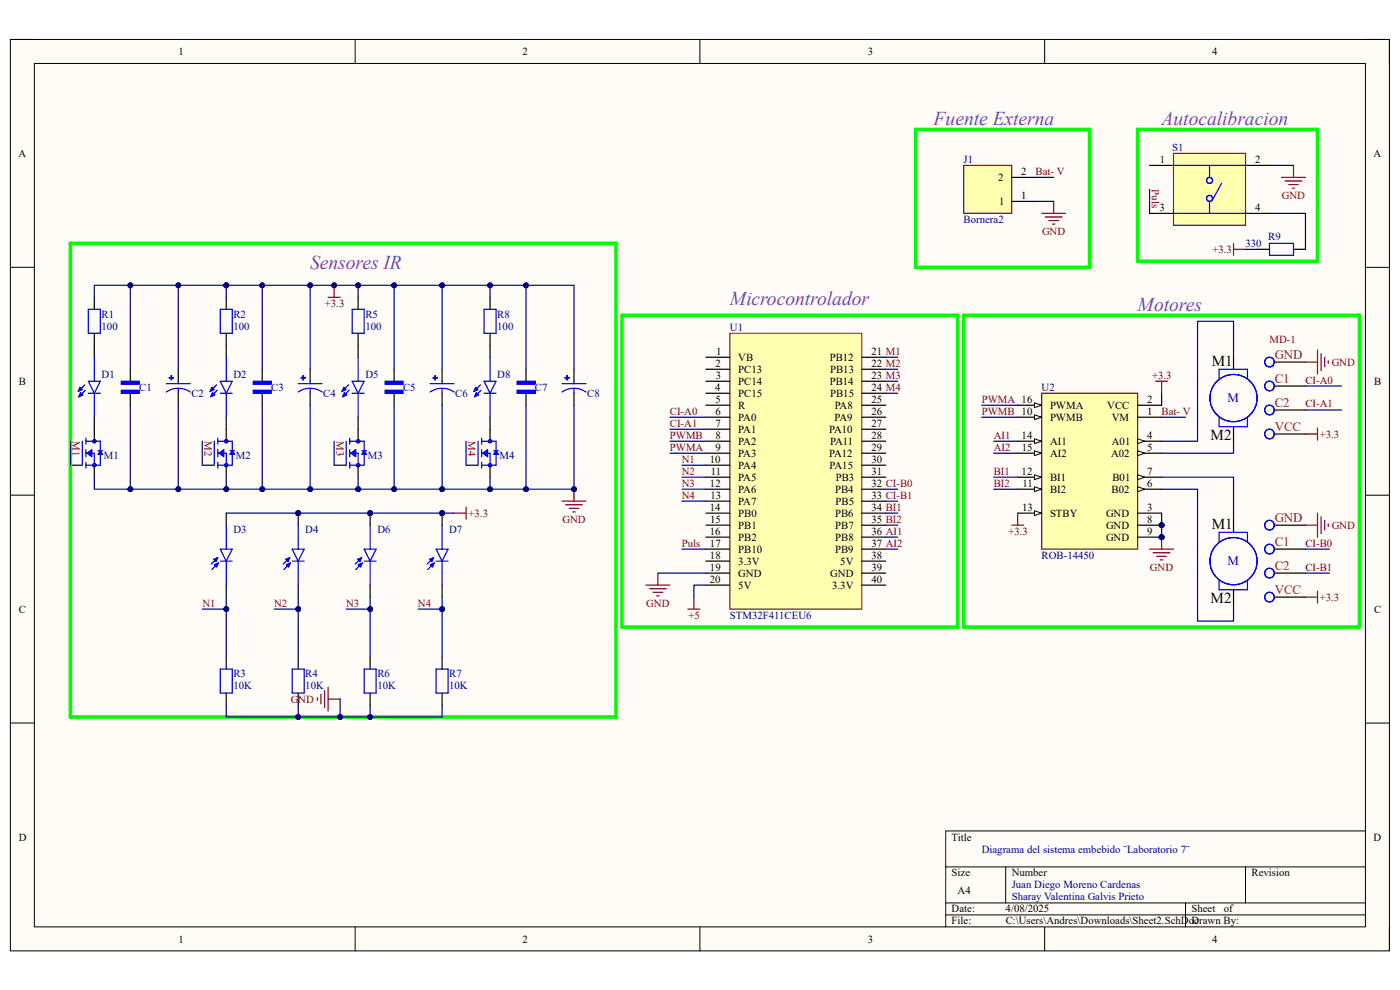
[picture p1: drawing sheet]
<svg xmlns="http://www.w3.org/2000/svg" width="297mm" height="210mm" viewBox="0 0 297 210" stroke-linecap="round" stroke-linejoin="round" font-family="sans-serif">
<path d="M2.2 8.4h292.6v193.3h-292.6z" fill-rule="evenodd" fill="#fffcf8"/>
<path d="M2.2 8.4h292.6v193.3h-292.6z" fill="none" stroke="#000" stroke-width=".21"/>
<path d="M7.3 13.5h282.4v183.1h-282.4z" fill-rule="evenodd" fill="#fffcf8"/>
<g fill="none" stroke="#000" stroke-width=".21">
<path d="M2.2 8.4h5.1M7.3 13.5h282.4v183.1h-282.4zM75.3 8.4v5.1M148.5 8.4v5.1M221.6 8.4v5.1M289.7 8.4h5.1v5.1M2.2 56.7h5.1M289.7 56.7h5.1M2.2 105h5.1M289.7 105.1h5.1M2.2 153.4h5.1M289.7 153.4h5.1"/>
<path d="M289.7 176.3h-89.1v20.3M75.3 196.6v5.1M148.5 196.6v5.1M200.6 183.9h89.1M200.6 191.5h89.1M200.6 194.1h89.1M213.4 183.9v7.6M221.6 196.6v5.1M251.5 191.5v5.1M264.2 183.9v7.6M294.8 196.6v5.1"/>
</g>
<path d="M20 75.8v5.1M18 81.6l-1.4 1.4M18.1 82.8l-1.4 1.4M18.7 80.9h2.6l-1.3 2.5zM18.7 83.4h2.6M20 83.4v5.1" fill="none" stroke="#00f" stroke-width=".25"/>
<path d="M17 82.1l.5 .6-.9 .3z" fill="#00f"/>
<path d="M17 82.1l.5 .6-.9 .3z" fill="none" stroke="#00f" stroke-width=".25"/>
<path d="M17.1 83.3l.5 .5-.9 .4z" fill="#00f"/>
<path d="M17.1 83.3l.5 .5-.9 .4zM46.2 118.3l-1.4 1.4M46.3 119.4l-1.4 1.4M46.7 116.5h2.6l-1.3 2.5zM46.7 119h2.6M48 111.4v5.1M48 119v5.1" fill="none" stroke="#00f" stroke-width=".25"/>
<path d="M20 73.2v2.6M20 88.5v2.6" fill="none" stroke="#000" stroke-width=".25"/>
<path d="M45.5 119.8l.8-.4-.3 .9z" fill="#00f"/>
<path d="M45.5 119.8l.8-.4-.3 .9z" fill="none" stroke="#00f" stroke-width=".25"/>
<path d="M45.3 118.7l.9-.4-.4 .9z" fill="#00f"/>
<path d="M45.3 118.7l.9-.4-.4 .9zM46.7 141.9h2.6v5.1h-2.6z" fill="none" stroke="#00f" stroke-width=".25"/>
<path d="M48 108.9v2.5M48 124.1v2.6M48 139.4v2.5M48 147v2.6" fill="none" stroke="#000" stroke-width=".25"/>
<circle cx="63.3" cy="108.9" r=".51" fill="#000080"/>
<circle cx="63.3" cy="108.9" r=".51" fill="none" stroke="#000080" stroke-width=".21"/>
<path d="M61.5 118.3l-1.4 1.4M61.6 119.4l-1.4 1.4M62 116.5h2.5l-1.2 2.5zM62 119h2.5M63.3 111.4v5.1M63.3 119v5.1" fill="none" stroke="#00f" stroke-width=".25"/>
<path d="M60.7 119.8l.9-.4-.4 .9z" fill="#00f"/>
<path d="M60.7 119.8l.9-.4-.4 .9z" fill="none" stroke="#00f" stroke-width=".25"/>
<path d="M60.6 118.7l.9-.4-.4 .9z" fill="#00f"/>
<path d="M60.6 118.7l.9-.4-.4 .9z" fill="none" stroke="#00f" stroke-width=".25"/>
<path d="M63.3 108.9v2.5M63.3 124.1v2.6" fill="none" stroke="#000" stroke-width=".25"/>
<circle cx="63.3" cy="108.9" r=".51" fill="#000080"/>
<circle cx="63.3" cy="108.9" r=".51" fill="none" stroke="#000080" stroke-width=".21"/>
<path d="M63.3 139.4v2.5M63.3 147v2.6" fill="none" stroke="#000" stroke-width=".25"/>
<path d="M62 141.9h2.5v5.1h-2.5z" fill="none" stroke="#00f" stroke-width=".25"/>
<circle cx="78.5" cy="108.9" r=".51" fill="#000080"/>
<circle cx="78.5" cy="108.9" r=".51" fill="none" stroke="#000080" stroke-width=".21"/>
<path d="M76.7 118.3l-1.4 1.4M76.9 119.4l-1.4 1.4M77.3 116.5h2.5l-1.3 2.5zM77.3 119h2.5M78.5 111.4v5.1M78.5 119v5.1" fill="none" stroke="#00f" stroke-width=".25"/>
<path d="M76 119.8l.9-.4-.4 .9z" fill="#00f"/>
<path d="M76 119.8l.9-.4-.4 .9z" fill="none" stroke="#00f" stroke-width=".25"/>
<path d="M75.9 118.7l.8-.4-.3 .9z" fill="#00f"/>
<path d="M75.9 118.7l.8-.4-.3 .9z" fill="none" stroke="#00f" stroke-width=".25"/>
<path d="M78.5 108.9v2.5M78.5 124.1v2.6" fill="none" stroke="#000" stroke-width=".25"/>
<circle cx="78.5" cy="108.9" r=".51" fill="#000080"/>
<circle cx="78.5" cy="108.9" r=".51" fill="none" stroke="#000080" stroke-width=".21"/>
<path d="M78.5 139.4v2.5M78.5 147v2.6" fill="none" stroke="#000" stroke-width=".25"/>
<path d="M77.3 141.9h2.5v5.1h-2.5z" fill="none" stroke="#00f" stroke-width=".25"/>
<circle cx="93.8" cy="108.9" r=".51" fill="#000080"/>
<circle cx="93.8" cy="108.9" r=".51" fill="none" stroke="#000080" stroke-width=".21"/>
<path d="M92 118.3l-1.4 1.4M92.1 119.4l-1.4 1.4M92.5 116.5h2.6l-1.3 2.5zM92.5 119h2.6M93.8 111.4v5.1M93.8 119v5.1" fill="none" stroke="#00f" stroke-width=".25"/>
<path d="M91.2 119.8l.9-.4-.3 .9z" fill="#00f"/>
<path d="M91.2 119.8l.9-.4-.3 .9z" fill="none" stroke="#00f" stroke-width=".25"/>
<path d="M91.1 118.7l.9-.4-.4 .9z" fill="#00f"/>
<path d="M91.1 118.7l.9-.4-.4 .9z" fill="none" stroke="#00f" stroke-width=".25"/>
<path d="M93.8 108.9v2.5M93.8 124.1v2.6" fill="none" stroke="#000" stroke-width=".25"/>
<circle cx="93.8" cy="108.9" r=".51" fill="#000080"/>
<circle cx="93.8" cy="108.9" r=".51" fill="none" stroke="#000080" stroke-width=".21"/>
<path d="M20 63.1v2.5M20 70.7v2.5M93.8 139.4v2.5M93.8 147v2.6" fill="none" stroke="#000" stroke-width=".25"/>
<path d="M18.7 65.6h2.6v5.1h-2.6zM92.5 141.9h2.6v5.1h-2.6z" fill="none" stroke="#00f" stroke-width=".25"/>
<path d="M96.3 108.9h2.6M98.9 107.6v2.5M67.3 148v.5M68.1 147.3v2M68.9 146.5v3.6M69.6 145.7v5.1M69.6 148.3h2.6" fill="none" stroke="#800000" stroke-width=".25"/>
<path d="M25.7 82.8h3.9v.6h-3.9z" fill-rule="evenodd" fill="#00f"/>
<path d="M25.7 82.8h3.9v.6h-3.9z" fill="none" stroke="#00f" stroke-width=".25"/>
<path d="M25.7 80.9h3.9v.6h-3.9z" fill-rule="evenodd" fill="#00f"/>
<path d="M25.7 80.9h3.9v.6h-3.9z" fill="none" stroke="#00f" stroke-width=".25"/>
<path d="M27.6 78.3v2.6M27.6 83.4v2.6" fill="none" stroke="#000" stroke-width=".25"/>
<path d="M36.3 79.7h.1v.9h-.1z" fill-rule="evenodd" fill="#00f"/>
<path d="M36.3 79.7h.1v.9h-.1z" fill="none" stroke="#00f" stroke-width=".25"/>
<path d="M35.9 80.1h.9v.1h-.9z" fill-rule="evenodd" fill="#00f"/>
<path d="M48 75.8v5.1M35.3 83.2a4.4 4.4 0 0 1 5.1 0M35.3 81.4h5.1M35.9 80.1h.9v.1h-.9zM37.8 80.9v.5M37.8 82.4v1M46 81.6l-1.4 1.4M46.1 82.8l-1.4 1.4M46.7 80.9h2.6l-1.3 2.5zM46.7 83.4h2.6M48 83.4v5.1" fill="none" stroke="#00f" stroke-width=".25"/>
<path d="M37.8 78.3v2.6M37.8 83.4v2.6" fill="none" stroke="#000" stroke-width=".25"/>
<path d="M44.9 82.1l.6 .6-.9 .3z" fill="#00f"/>
<path d="M44.9 82.1l.6 .6-.9 .3z" fill="none" stroke="#00f" stroke-width=".25"/>
<path d="M45.1 83.3l.5 .5-.9 .4z" fill="#00f"/>
<path d="M46.7 65.6h2.6v5.1h-2.6zM45.1 83.3l.5 .5-.9 .4zM45.5 93.6v5.1M46.2 93.6h3.1v5.1h-3.1M46.2 93v1.2M46.2 95.4v1.5M46.2 98v1.3M46.2 96.1h1.8v2.6M48.8 95.6h1" fill="none" stroke="#00f" stroke-width=".25"/>
<path d="M48 63.1v2.5M48 70.7v5.1M48 88.5v2.6" fill="none" stroke="#000" stroke-width=".25"/>
<path d="M49.3 95.6l.5 .8h-1z" fill="#00f"/>
<path d="M49.3 95.6l.5 .8h-1z" fill="none" stroke="#00f" stroke-width=".25"/>
<path d="M46.5 96.1l1-.7v1.5z" fill="#00f"/>
<path d="M46.5 96.1l1-.7v1.5z" fill="none" stroke="#00f" stroke-width=".25"/>
<g fill="none" stroke="#00f" stroke-width=".21">
<circle cx="48" cy="93.6" r=".36"/>
<circle cx="48" cy="98.7" r=".36"/>
</g>
<path d="M42.9 98.7h2.6M48 91.1v2.5M48 98.7v2.5" fill="none" stroke="#000" stroke-width=".25"/>
<path d="M53.7 82.8h3.8v.6h-3.8z" fill-rule="evenodd" fill="#00f"/>
<path d="M53.7 82.8h3.8v.6h-3.8z" fill="none" stroke="#00f" stroke-width=".25"/>
<path d="M53.7 80.9h3.8v.6h-3.8z" fill-rule="evenodd" fill="#00f"/>
<path d="M53.7 80.9h3.8v.6h-3.8z" fill="none" stroke="#00f" stroke-width=".25"/>
<path d="M55.6 78.3v2.6M55.6 83.4v2.6" fill="none" stroke="#000" stroke-width=".25"/>
<path d="M64.3 79.7h.1v.9h-.1z" fill-rule="evenodd" fill="#00f"/>
<path d="M64.3 79.7h.1v.9h-.1z" fill="none" stroke="#00f" stroke-width=".25"/>
<path d="M63.9 80.1h.9v.1h-.9z" fill-rule="evenodd" fill="#00f"/>
<path d="M76 75.8v5.1M63.3 83.2a4.4 4.4 0 0 1 5 0M63.3 81.4h5M63.9 80.1h.9v.1h-.9zM65.8 80.9v.5M65.8 82.4v1M73.9 81.6l-1.4 1.4M74.1 82.8l-1.4 1.4M74.7 80.9h2.6l-1.3 2.5zM74.7 83.4h2.6M76 83.4v5.1" fill="none" stroke="#00f" stroke-width=".25"/>
<path d="M65.8 78.3v2.6M65.8 83.4v2.6" fill="none" stroke="#000" stroke-width=".25"/>
<path d="M72.9 82.1l.5 .6-.9 .3z" fill="#00f"/>
<path d="M72.9 82.1l.5 .6-.9 .3z" fill="none" stroke="#00f" stroke-width=".25"/>
<path d="M73.1 83.3l.5 .5-.9 .4z" fill="#00f"/>
<path d="M74.7 65.6h2.6v5.1h-2.6zM73.1 83.3l.5 .5-.9 .4zM73.4 93.6v5.1M74.2 93.6h3.1v5.1h-3.1M74.2 93v1.2M74.2 95.4v1.5M74.2 98v1.3M74.2 96.1h1.8v2.6M76.7 95.6h1.1" fill="none" stroke="#00f" stroke-width=".25"/>
<path d="M76 63.1v2.5M76 70.7v5.1M76 88.5v2.6" fill="none" stroke="#000" stroke-width=".25"/>
<path d="M77.3 95.6l.5 .8h-1.1z" fill="#00f"/>
<path d="M77.3 95.6l.5 .8h-1.1z" fill="none" stroke="#00f" stroke-width=".25"/>
<path d="M74.5 96.1l1-.7v1.5z" fill="#00f"/>
<path d="M74.5 96.1l1-.7v1.5z" fill="none" stroke="#00f" stroke-width=".25"/>
<g fill="none" stroke="#00f" stroke-width=".21">
<circle cx="76" cy="93.6" r=".36"/>
<circle cx="76" cy="98.7" r=".36"/>
</g>
<path d="M70.9 98.7h2.5M76 91.1v2.5M76 98.7v2.5" fill="none" stroke="#000" stroke-width=".25"/>
<path d="M81.7 82.8h3.8v.6h-3.8z" fill-rule="evenodd" fill="#00f"/>
<path d="M81.7 82.8h3.8v.6h-3.8z" fill="none" stroke="#00f" stroke-width=".25"/>
<path d="M81.7 80.9h3.8v.6h-3.8z" fill-rule="evenodd" fill="#00f"/>
<path d="M81.7 80.9h3.8v.6h-3.8z" fill="none" stroke="#00f" stroke-width=".25"/>
<path d="M83.6 78.3v2.6M83.6 83.4v2.6" fill="none" stroke="#000" stroke-width=".25"/>
<path d="M92.3 79.7h.1v.9h-.1z" fill-rule="evenodd" fill="#00f"/>
<path d="M92.3 79.7h.1v.9h-.1z" fill="none" stroke="#00f" stroke-width=".25"/>
<path d="M91.9 80.1h.9v.1h-.9z" fill-rule="evenodd" fill="#00f"/>
<path d="M104 75.8v5.1M91.2 83.2a4.4 4.4 0 0 1 5.1 0M91.2 81.4h5.1M91.9 80.1h.9v.1h-.9zM93.8 80.9v.5M93.8 82.4v1M101.9 81.6l-1.4 1.4M102.1 82.8l-1.4 1.4M102.7 80.9h2.5l-1.2 2.5zM102.7 83.4h2.5M104 83.4v5.1" fill="none" stroke="#00f" stroke-width=".25"/>
<path d="M93.8 78.3v2.6M93.8 83.4v2.6" fill="none" stroke="#000" stroke-width=".25"/>
<path d="M100.9 82.1l.5 .6-.9 .3z" fill="#00f"/>
<path d="M100.9 82.1l.5 .6-.9 .3z" fill="none" stroke="#00f" stroke-width=".25"/>
<path d="M101 83.3l.5 .5-.8 .4z" fill="#00f"/>
<path d="M102.7 65.6h2.5v5.1h-2.5zM101 83.3l.5 .5-.8 .4zM101.4 93.6v5.1M102.2 93.6h3v5.1h-3M102.2 93v1.2M102.2 95.4v1.5M102.2 98v1.3M102.2 96.1h1.8v2.6M104.7 95.6h1" fill="none" stroke="#00f" stroke-width=".25"/>
<path d="M104 63.1v2.5M104 70.7v5.1M104 88.5v2.6" fill="none" stroke="#000" stroke-width=".25"/>
<path d="M105.2 95.6l.5 .8h-1z" fill="#00f"/>
<path d="M105.2 95.6l.5 .8h-1z" fill="none" stroke="#00f" stroke-width=".25"/>
<path d="M102.4 96.1l1.1-.7v1.5z" fill="#00f"/>
<path d="M102.4 96.1l1.1-.7v1.5z" fill="none" stroke="#00f" stroke-width=".25"/>
<g fill="none" stroke="#00f" stroke-width=".21">
<circle cx="104" cy="93.6" r=".36"/>
<circle cx="104" cy="98.7" r=".36"/>
</g>
<path d="M98.9 98.7h2.5M104 91.1v2.5M104 98.7v2.5" fill="none" stroke="#000" stroke-width=".25"/>
<path d="M120.2 79.7h.2v.9h-.2z" fill-rule="evenodd" fill="#00f"/>
<path d="M120.2 79.7h.2v.9h-.2z" fill="none" stroke="#00f" stroke-width=".25"/>
<path d="M119.9 80.1h.8v.1h-.8z" fill-rule="evenodd" fill="#00f"/>
<path d="M119.2 83.2a4.4 4.4 0 0 1 5.1 0M119.2 81.4h5.1M119.9 80.1h.8v.1h-.8zM121.8 80.9v.5M121.8 82.4v1" fill="none" stroke="#00f" stroke-width=".25"/>
<path d="M121.8 78.3v2.6M121.8 83.4v2.6" fill="none" stroke="#000" stroke-width=".25"/>
<path d="M109.7 82.8h3.8v.6h-3.8z" fill-rule="evenodd" fill="#00f"/>
<path d="M109.7 82.8h3.8v.6h-3.8z" fill="none" stroke="#00f" stroke-width=".25"/>
<path d="M109.7 80.9h3.8v.6h-3.8z" fill-rule="evenodd" fill="#00f"/>
<path d="M109.7 80.9h3.8v.6h-3.8z" fill="none" stroke="#00f" stroke-width=".25"/>
<path d="M111.6 78.3v2.6M111.6 83.4v2.6" fill="none" stroke="#000" stroke-width=".25"/>
<path d="M119.2 106.3h5.1M120 107.1h3.5M120.8 107.8h2M121.5 108.6h.5M121.8 103.8v2.5" fill="none" stroke="#800000" stroke-width=".25"/>
<circle cx="121.8" cy="103.8" r=".51" fill="#000080"/>
<circle cx="121.8" cy="103.8" r=".51" fill="none" stroke="#000080" stroke-width=".21"/>
<path d="M69.6 63.1h2.6M70.9 60.5v2.6" fill="none" stroke="#800000" stroke-width=".25"/>
<circle cx="70.9" cy="60.5" r=".51" fill="#000080"/>
<circle cx="70.9" cy="60.5" r=".51" fill="none" stroke="#000080" stroke-width=".21"/>
<circle cx="246.4" cy="111.4" r=".51" fill="#000080"/>
<circle cx="246.4" cy="111.4" r=".51" fill="none" stroke="#000080" stroke-width=".21"/>
<circle cx="246.4" cy="114" r=".51" fill="#000080"/>
<circle cx="246.4" cy="114" r=".51" fill="none" stroke="#000080" stroke-width=".21"/>
<path d="M221 83.4h20.3v33.1h-20.3z" fill-rule="evenodd" fill="#ffffb0"/>
<path d="M221 83.4h20.3v33.1h-20.3z" fill="none" stroke="#800000" stroke-width=".25"/>
<path d="M215.9 86h5.1" fill="none" stroke="#000" stroke-width=".25"/>
<path d="M219.5 85.5l1.5 .5-1.5 .5z" fill="#f8fcff"/>
<path d="M219.5 85.5l1.5 .5-1.5 .5z" fill="none" stroke="#000" stroke-width=".21"/>
<path d="M215.9 88.5h5.1" fill="none" stroke="#000" stroke-width=".25"/>
<path d="M219.5 88l1.5 .5-1.5 .5z" fill="#f8fcff"/>
<path d="M219.5 88l1.5 .5-1.5 .5z" fill="none" stroke="#000" stroke-width=".21"/>
<path d="M215.9 93.6h5.1" fill="none" stroke="#000" stroke-width=".25"/>
<path d="M219.5 93.1l1.5 .5-1.5 .5z" fill="#f8fcff"/>
<path d="M219.5 93.1l1.5 .5-1.5 .5z" fill="none" stroke="#000" stroke-width=".21"/>
<path d="M215.9 96.1h5.1" fill="none" stroke="#000" stroke-width=".25"/>
<path d="M219.5 95.6l1.5 .5-1.5 .5z" fill="#f8fcff"/>
<path d="M219.5 95.6l1.5 .5-1.5 .5z" fill="none" stroke="#000" stroke-width=".21"/>
<path d="M215.9 101.2h5.1" fill="none" stroke="#000" stroke-width=".25"/>
<path d="M219.5 100.7l1.5 .5-1.5 .5z" fill="#f8fcff"/>
<path d="M219.5 100.7l1.5 .5-1.5 .5z" fill="none" stroke="#000" stroke-width=".21"/>
<path d="M215.9 103.8h5.1" fill="none" stroke="#000" stroke-width=".25"/>
<path d="M219.5 103.3l1.5 .5-1.5 .5z" fill="#f8fcff"/>
<path d="M219.5 103.3l1.5 .5-1.5 .5z" fill="none" stroke="#000" stroke-width=".21"/>
<path d="M215.9 108.9h5.1" fill="none" stroke="#000" stroke-width=".25"/>
<path d="M219.5 108.4l1.5 .5-1.5 .5z" fill="#f8fcff"/>
<path d="M219.5 108.4l1.5 .5-1.5 .5z" fill="none" stroke="#000" stroke-width=".21"/>
<path d="M241.3 86h5.1M241.3 88.5h5.1M241.3 93.6h5.1" fill="none" stroke="#000" stroke-width=".25"/>
<path d="M241.3 93.1l1.6 .5-1.6 .5z" fill="#f8fcff"/>
<path d="M241.3 93.1l1.6 .5-1.6 .5z" fill="none" stroke="#000" stroke-width=".21"/>
<path d="M241.3 96.1h5.1" fill="none" stroke="#000" stroke-width=".25"/>
<path d="M241.3 95.6l1.6 .5-1.6 .5z" fill="#f8fcff"/>
<path d="M241.3 95.6l1.6 .5-1.6 .5z" fill="none" stroke="#000" stroke-width=".21"/>
<path d="M241.3 101.2h5.1" fill="none" stroke="#000" stroke-width=".25"/>
<path d="M241.3 100.7l1.6 .5-1.6 .5z" fill="#f8fcff"/>
<path d="M241.3 100.7l1.6 .5-1.6 .5z" fill="none" stroke="#000" stroke-width=".21"/>
<path d="M241.3 103.8h5.1" fill="none" stroke="#000" stroke-width=".25"/>
<path d="M241.3 103.3l1.6 .5-1.6 .5z" fill="#f8fcff"/>
<path d="M241.3 103.3l1.6 .5-1.6 .5z" fill="none" stroke="#000" stroke-width=".21"/>
<path d="M241.3 108.9h5.1M241.3 111.4h5.1" fill="none" stroke="#000" stroke-width=".25"/>
<circle cx="246.4" cy="111.4" r=".51" fill="#000080"/>
<circle cx="246.4" cy="111.4" r=".51" fill="none" stroke="#000080" stroke-width=".21"/>
<path d="M241.3 114h5.1" fill="none" stroke="#000" stroke-width=".25"/>
<circle cx="246.4" cy="114" r=".51" fill="#000080"/>
<circle cx="246.4" cy="114" r=".51" fill="none" stroke="#000080" stroke-width=".21"/>
<path d="M243.9 116.5h5.1M244.6 117.3h3.6M245.4 118h2M246.2 118.8h.5M246.4 114v2.5" fill="none" stroke="#800000" stroke-width=".25"/>
<circle cx="246.4" cy="114" r=".51" fill="#000080"/>
<circle cx="246.4" cy="114" r=".51" fill="none" stroke="#000080" stroke-width=".21"/>
<g fill="none" stroke="#800000" stroke-width=".25">
<path d="M277 76.8h2.5M279.5 74.3v5.1M280.3 75v3.6M281 75.8v2M281.8 76.6v.5M245.2 80.9h2.5M246.4 80.9v2.5M277 92.1h2.5M279.5 90.8v2.5M214.6 111.4h2.6M215.9 108.9v2.5M277 111.4h2.5"/>
<path d="M279.5 108.9v5.1M280.3 109.6v3.6M281 110.4v2M281.8 111.2v.5M137 124.1h5.1M137.8 124.9h3.6M138.6 125.7h2M139.3 126.4h.5M139.6 121.6v2.5M277 126.7h2.5M279.5 125.4v2.5"/>
</g>
<path d="M132 66.9h71.2v66.1h-71.2zM204.4 66.9h84v66.1h-84z" fill="none" stroke="#0f0" stroke-width=".76"/>
<g fill="none" stroke="#00f" stroke-width=".25">
<path d="M269.3 51.6h5.1v2.6h-5.1zM258.6 80.3v-2h6v2M258.6 88.5v2h6v-2M258.6 114.9v-2h6v2M258.6 123.1v2h6v-2"/>
<circle cx="269.3" cy="76.8" r="1.02"/>
<circle cx="261.7" cy="84.4" r="5"/>
<circle cx="269.3" cy="81.9" r="1.02"/>
<circle cx="269.3" cy="87" r="1.02"/>
<circle cx="269.3" cy="92.1" r="1.02"/>
<circle cx="261.7" cy="119" r="5"/>
<circle cx="269.3" cy="116.5" r="1.02"/>
<circle cx="269.3" cy="111.4" r="1.02"/>
<circle cx="269.3" cy="121.6" r="1.02"/>
<circle cx="269.3" cy="126.7" r="1.02"/>
</g>
<g fill="none" stroke="#000" stroke-width=".25">
<path d="M266.8 52.9h2.5M274.4 52.9h2.6M261.7 75.3v3M270.4 76.8h6.6M261.7 90.6v3M270.4 81.9h6.6M270.4 87h6.6M270.4 92.1h6.6M261.7 109.9v3M270.4 111.4h6.6M270.4 116.5h6.6M261.7 125.2v3"/>
<path d="M270.4 121.6h6.6M270.4 126.7h6.6"/>
</g>
<path d="M249 32.5h15.2v15.3h-15.2z" fill-rule="evenodd" fill="#ffffb0"/>
<path d="M249 32.5h15.2v15.3h-15.2zM271.9 37.6h5.1M272.6 38.4h3.6M273.4 39.2h2M274.2 39.9h.5M274.4 35.1v2.5M261.7 51.6v2.6M261.7 52.9h2.5" fill="none" stroke="#800000" stroke-width=".25"/>
<g fill="none" stroke="#00f" stroke-width=".25">
<path d="M249 35.1h15.2M256.6 35.1v2.5M259.2 38.9l-2 3.5M249 45.3h15.2M256.6 42.7v2.6"/>
<circle cx="256.6" cy="38.3" r=".64"/>
<circle cx="256.6" cy="42.1" r=".64"/>
</g>
<path d="M243.9 35.1h5.1M264.2 35.1h5.1M243.9 45.3h5.1M264.2 45.3h5.1" fill="none" stroke="#000" stroke-width=".25"/>
<path d="M241.3 27.5h38.2v27.9h-38.2z" fill="none" stroke="#0f0" stroke-width=".76"/>
<path d="M154.8 70.7h28v58.5h-28z" fill-rule="evenodd" fill="#ffffb0"/>
<path d="M154.8 70.7h28v58.5h-28z" fill="none" stroke="#800000" stroke-width=".21"/>
<g fill="none" stroke="#000" stroke-width=".25">
<path d="M149.8 75.8h5M149.8 78.3h5M182.8 75.8h5.1M182.8 78.3h5.1M149.8 80.9h5M149.8 83.4h5M149.8 86h5M149.8 88.5h5M149.8 91.1h5M149.8 93.6h5M149.8 96.1h5M149.8 98.7h5"/>
<path d="M182.8 80.9h5.1M182.8 83.4h5.1M182.8 86h5.1M182.8 88.5h5.1M182.8 91.1h5.1M182.8 93.6h5.1M182.8 96.1h5.1M182.8 98.7h5.1M149.8 101.2h5M149.8 103.8h5M149.8 106.3h5M149.8 108.9h5"/>
<path d="M149.8 111.4h5M149.8 114h5M149.8 116.5h5M149.8 119h5M182.8 101.2h5.1M182.8 103.8h5.1M182.8 106.3h5.1M182.8 108.9h5.1M182.8 114h5.1M182.8 116.5h5.1M182.8 119h5.1M182.8 111.4h5.1"/>
<path d="M149.8 121.6h5M149.8 124.1h5M182.8 121.6h5.1M182.8 124.1h5.1"/>
</g>
<path d="M145.9 129.2h2.6M147.2 126.7v2.5" fill="none" stroke="#800000" stroke-width=".25"/>
<path d="M17.5 93.6v5.1M18.2 93v1.2M18.2 95.4v1.5M18.2 98v1.3M18.2 96.1h1.8v2.6M18.2 93.6h3.1v5.1h-3.1M20.8 95.6h1" fill="none" stroke="#00f" stroke-width=".25"/>
<path d="M21.3 95.6l.5 .8h-1z" fill="#00f"/>
<path d="M21.3 95.6l.5 .8h-1z" fill="none" stroke="#00f" stroke-width=".25"/>
<path d="M18.5 96.1l1-.7v1.5z" fill="#00f"/>
<path d="M18.5 96.1l1-.7v1.5z" fill="none" stroke="#00f" stroke-width=".25"/>
<g fill="none" stroke="#00f" stroke-width=".21">
<circle cx="20" cy="93.6" r=".36"/>
<circle cx="20" cy="98.7" r=".36"/>
</g>
<path d="M14.9 98.7h2.6M20 91.1v2.5M20 98.7v2.5" fill="none" stroke="#000" stroke-width=".25"/>
<path d="M14.9 51.6h115.8v100.5h-115.8z" fill="none" stroke="#0f0" stroke-width=".76"/>
<path d="M204.4 35.1h10.2v10.2h-10.2z" fill-rule="evenodd" fill="#ffffb0"/>
<path d="M204.4 35.1h10.2v10.2h-10.2zM221 45.3h5.1M221.8 46h3.5M222.5 46.8h2M223.3 47.6h.5M223.5 42.7v2.6" fill="none" stroke="#800000" stroke-width=".25"/>
<path d="M214.6 37.6h5.1M214.6 42.7h5.1" fill="none" stroke="#000" stroke-width=".25"/>
<path d="M194.3 27.5h36.9v29.2h-36.9z" fill="none" stroke="#0f0" stroke-width=".76"/>
<path d="M78.5 149.6v2.5" fill="none" stroke="#000080" stroke-width=".25"/>
<circle cx="78.5" cy="152.1" r=".51" fill="#000080"/>
<circle cx="78.5" cy="152.1" r=".51" fill="none" stroke="#000080" stroke-width=".21"/>
<path d="M63.3 149.6v2.5" fill="none" stroke="#000080" stroke-width=".25"/>
<circle cx="63.3" cy="152.1" r=".51" fill="#000080"/>
<circle cx="63.3" cy="152.1" r=".51" fill="none" stroke="#000080" stroke-width=".21"/>
<path d="M48 60.5v2.6" fill="none" stroke="#000080" stroke-width=".25"/>
<circle cx="48" cy="60.5" r=".51" fill="#000080"/>
<circle cx="48" cy="60.5" r=".51" fill="none" stroke="#000080" stroke-width=".21"/>
<path d="M76 60.5v2.6" fill="none" stroke="#000080" stroke-width=".25"/>
<circle cx="76" cy="60.5" r=".51" fill="#000080"/>
<circle cx="76" cy="60.5" r=".51" fill="none" stroke="#000080" stroke-width=".21"/>
<path d="M48 101.2v2.6" fill="none" stroke="#000080" stroke-width=".25"/>
<circle cx="48" cy="103.8" r=".51" fill="#000080"/>
<circle cx="48" cy="103.8" r=".51" fill="none" stroke="#000080" stroke-width=".21"/>
<path d="M76 101.2v2.6" fill="none" stroke="#000080" stroke-width=".25"/>
<circle cx="76" cy="103.8" r=".51" fill="#000080"/>
<circle cx="76" cy="103.8" r=".51" fill="none" stroke="#000080" stroke-width=".21"/>
<path d="M104 101.2v2.6" fill="none" stroke="#000080" stroke-width=".25"/>
<circle cx="104" cy="103.8" r=".51" fill="#000080"/>
<circle cx="104" cy="103.8" r=".51" fill="none" stroke="#000080" stroke-width=".21"/>
<path d="M48 126.7v12.7" fill="none" stroke="#000080" stroke-width=".25"/>
<circle cx="48" cy="129.2" r=".51" fill="#000080"/>
<circle cx="48" cy="129.2" r=".51" fill="none" stroke="#000080" stroke-width=".21"/>
<path d="M73.4 129.2h5.1" fill="none" stroke="#000080" stroke-width=".25"/>
<circle cx="78.5" cy="129.2" r=".51" fill="#000080"/>
<circle cx="78.5" cy="129.2" r=".51" fill="none" stroke="#000080" stroke-width=".21"/>
<path d="M88.7 129.2h5.1" fill="none" stroke="#000080" stroke-width=".25"/>
<circle cx="93.8" cy="129.2" r=".51" fill="#000080"/>
<circle cx="93.8" cy="129.2" r=".51" fill="none" stroke="#000080" stroke-width=".21"/>
<path d="M121.8 86v17.8h-101.8v-2.6M139.6 121.6h10.2" fill="none" stroke="#000080" stroke-width=".25"/>
<circle cx="27.6" cy="103.8" r=".51" fill="#000080"/>
<circle cx="27.6" cy="103.8" r=".51" fill="none" stroke="#000080" stroke-width=".21"/>
<circle cx="37.8" cy="103.8" r=".51" fill="#000080"/>
<circle cx="37.8" cy="103.8" r=".51" fill="none" stroke="#000080" stroke-width=".21"/>
<circle cx="48" cy="103.8" r=".51" fill="#000080"/>
<circle cx="48" cy="103.8" r=".51" fill="none" stroke="#000080" stroke-width=".21"/>
<circle cx="55.6" cy="103.8" r=".51" fill="#000080"/>
<circle cx="55.6" cy="103.8" r=".51" fill="none" stroke="#000080" stroke-width=".21"/>
<circle cx="65.8" cy="103.8" r=".51" fill="#000080"/>
<circle cx="65.8" cy="103.8" r=".51" fill="none" stroke="#000080" stroke-width=".21"/>
<circle cx="76" cy="103.8" r=".51" fill="#000080"/>
<circle cx="76" cy="103.8" r=".51" fill="none" stroke="#000080" stroke-width=".21"/>
<circle cx="83.6" cy="103.8" r=".51" fill="#000080"/>
<circle cx="83.6" cy="103.8" r=".51" fill="none" stroke="#000080" stroke-width=".21"/>
<circle cx="93.8" cy="103.8" r=".51" fill="#000080"/>
<circle cx="93.8" cy="103.8" r=".51" fill="none" stroke="#000080" stroke-width=".21"/>
<circle cx="104" cy="103.8" r=".51" fill="#000080"/>
<circle cx="104" cy="103.8" r=".51" fill="none" stroke="#000080" stroke-width=".21"/>
<circle cx="111.6" cy="103.8" r=".51" fill="#000080"/>
<circle cx="111.6" cy="103.8" r=".51" fill="none" stroke="#000080" stroke-width=".21"/>
<circle cx="121.8" cy="103.8" r=".51" fill="#000080"/>
<circle cx="121.8" cy="103.8" r=".51" fill="none" stroke="#000080" stroke-width=".21"/>
<path d="M111.6 86v17.8" fill="none" stroke="#000080" stroke-width=".25"/>
<circle cx="111.6" cy="103.8" r=".51" fill="#000080"/>
<circle cx="111.6" cy="103.8" r=".51" fill="none" stroke="#000080" stroke-width=".21"/>
<path d="M83.6 86v17.8" fill="none" stroke="#000080" stroke-width=".25"/>
<circle cx="83.6" cy="103.8" r=".51" fill="#000080"/>
<circle cx="83.6" cy="103.8" r=".51" fill="none" stroke="#000080" stroke-width=".21"/>
<path d="M93.8 86v17.8" fill="none" stroke="#000080" stroke-width=".25"/>
<circle cx="93.8" cy="103.8" r=".51" fill="#000080"/>
<circle cx="93.8" cy="103.8" r=".51" fill="none" stroke="#000080" stroke-width=".21"/>
<path d="M55.6 86v17.8" fill="none" stroke="#000080" stroke-width=".25"/>
<circle cx="55.6" cy="103.8" r=".51" fill="#000080"/>
<circle cx="55.6" cy="103.8" r=".51" fill="none" stroke="#000080" stroke-width=".21"/>
<path d="M65.8 86v17.8" fill="none" stroke="#000080" stroke-width=".25"/>
<circle cx="65.8" cy="103.8" r=".51" fill="#000080"/>
<circle cx="65.8" cy="103.8" r=".51" fill="none" stroke="#000080" stroke-width=".21"/>
<path d="M27.6 86v17.8" fill="none" stroke="#000080" stroke-width=".25"/>
<circle cx="27.6" cy="103.8" r=".51" fill="#000080"/>
<circle cx="27.6" cy="103.8" r=".51" fill="none" stroke="#000080" stroke-width=".21"/>
<path d="M37.8 86v17.8" fill="none" stroke="#000080" stroke-width=".25"/>
<circle cx="37.8" cy="103.8" r=".51" fill="#000080"/>
<circle cx="37.8" cy="103.8" r=".51" fill="none" stroke="#000080" stroke-width=".21"/>
<path d="M104 60.5v2.6" fill="none" stroke="#000080" stroke-width=".25"/>
<circle cx="104" cy="60.5" r=".51" fill="#000080"/>
<circle cx="104" cy="60.5" r=".51" fill="none" stroke="#000080" stroke-width=".21"/>
<path d="M111.6 60.5v17.8" fill="none" stroke="#000080" stroke-width=".25"/>
<circle cx="111.6" cy="60.5" r=".51" fill="#000080"/>
<circle cx="111.6" cy="60.5" r=".51" fill="none" stroke="#000080" stroke-width=".21"/>
<path d="M93.8 60.5v17.8" fill="none" stroke="#000080" stroke-width=".25"/>
<circle cx="93.8" cy="60.5" r=".51" fill="#000080"/>
<circle cx="93.8" cy="60.5" r=".51" fill="none" stroke="#000080" stroke-width=".21"/>
<path d="M83.6 60.5v17.8" fill="none" stroke="#000080" stroke-width=".25"/>
<circle cx="83.6" cy="60.5" r=".51" fill="#000080"/>
<circle cx="83.6" cy="60.5" r=".51" fill="none" stroke="#000080" stroke-width=".21"/>
<path d="M65.8 60.5v17.8" fill="none" stroke="#000080" stroke-width=".25"/>
<circle cx="65.8" cy="60.5" r=".51" fill="#000080"/>
<circle cx="65.8" cy="60.5" r=".51" fill="none" stroke="#000080" stroke-width=".21"/>
<path d="M55.6 60.5v17.8" fill="none" stroke="#000080" stroke-width=".25"/>
<circle cx="55.6" cy="60.5" r=".51" fill="#000080"/>
<circle cx="55.6" cy="60.5" r=".51" fill="none" stroke="#000080" stroke-width=".21"/>
<path d="M48 60.5h73.8v17.8" fill="none" stroke="#000080" stroke-width=".25"/>
<circle cx="48" cy="60.5" r=".51" fill="#000080"/>
<circle cx="48" cy="60.5" r=".51" fill="none" stroke="#000080" stroke-width=".21"/>
<circle cx="55.6" cy="60.5" r=".51" fill="#000080"/>
<circle cx="55.6" cy="60.5" r=".51" fill="none" stroke="#000080" stroke-width=".21"/>
<circle cx="65.8" cy="60.5" r=".51" fill="#000080"/>
<circle cx="65.8" cy="60.5" r=".51" fill="none" stroke="#000080" stroke-width=".21"/>
<circle cx="70.9" cy="60.5" r=".51" fill="#000080"/>
<circle cx="70.9" cy="60.5" r=".51" fill="none" stroke="#000080" stroke-width=".21"/>
<circle cx="76" cy="60.5" r=".51" fill="#000080"/>
<circle cx="76" cy="60.5" r=".51" fill="none" stroke="#000080" stroke-width=".21"/>
<circle cx="83.6" cy="60.5" r=".51" fill="#000080"/>
<circle cx="83.6" cy="60.5" r=".51" fill="none" stroke="#000080" stroke-width=".21"/>
<circle cx="93.8" cy="60.5" r=".51" fill="#000080"/>
<circle cx="93.8" cy="60.5" r=".51" fill="none" stroke="#000080" stroke-width=".21"/>
<circle cx="104" cy="60.5" r=".51" fill="#000080"/>
<circle cx="104" cy="60.5" r=".51" fill="none" stroke="#000080" stroke-width=".21"/>
<circle cx="111.6" cy="60.5" r=".51" fill="#000080"/>
<circle cx="111.6" cy="60.5" r=".51" fill="none" stroke="#000080" stroke-width=".21"/>
<path d="M37.8 60.5h10.2" fill="none" stroke="#000080" stroke-width=".25"/>
<circle cx="37.8" cy="60.5" r=".51" fill="#000080"/>
<circle cx="37.8" cy="60.5" r=".51" fill="none" stroke="#000080" stroke-width=".21"/>
<circle cx="48" cy="60.5" r=".51" fill="#000080"/>
<circle cx="48" cy="60.5" r=".51" fill="none" stroke="#000080" stroke-width=".21"/>
<path d="M27.6 60.5v17.8" fill="none" stroke="#000080" stroke-width=".25"/>
<circle cx="27.6" cy="60.5" r=".51" fill="#000080"/>
<circle cx="27.6" cy="60.5" r=".51" fill="none" stroke="#000080" stroke-width=".21"/>
<path d="M20 63.1v-2.6h17.8v17.8" fill="none" stroke="#000080" stroke-width=".25"/>
<circle cx="27.6" cy="60.5" r=".51" fill="#000080"/>
<circle cx="27.6" cy="60.5" r=".51" fill="none" stroke="#000080" stroke-width=".21"/>
<circle cx="37.8" cy="60.5" r=".51" fill="#000080"/>
<circle cx="37.8" cy="60.5" r=".51" fill="none" stroke="#000080" stroke-width=".21"/>
<path d="M246.4 101.2h15.3v8.7M246.4 103.8h7.7v28h7.6v-3.6M58.2 129.2h5.1" fill="none" stroke="#000080" stroke-width=".25"/>
<circle cx="63.3" cy="129.2" r=".51" fill="#000080"/>
<circle cx="63.3" cy="129.2" r=".51" fill="none" stroke="#000080" stroke-width=".21"/>
<path d="M63.3 126.7v12.7" fill="none" stroke="#000080" stroke-width=".25"/>
<circle cx="63.3" cy="129.2" r=".51" fill="#000080"/>
<circle cx="63.3" cy="129.2" r=".51" fill="none" stroke="#000080" stroke-width=".21"/>
<path d="M48 108.9h48.3" fill="none" stroke="#000080" stroke-width=".25"/>
<circle cx="63.3" cy="108.9" r=".51" fill="#000080"/>
<circle cx="63.3" cy="108.9" r=".51" fill="none" stroke="#000080" stroke-width=".21"/>
<circle cx="78.5" cy="108.9" r=".51" fill="#000080"/>
<circle cx="78.5" cy="108.9" r=".51" fill="none" stroke="#000080" stroke-width=".21"/>
<circle cx="93.8" cy="108.9" r=".51" fill="#000080"/>
<circle cx="93.8" cy="108.9" r=".51" fill="none" stroke="#000080" stroke-width=".21"/>
<path d="M42.9 129.2h5.1" fill="none" stroke="#000080" stroke-width=".25"/>
<circle cx="48" cy="129.2" r=".51" fill="#000080"/>
<circle cx="48" cy="129.2" r=".51" fill="none" stroke="#000080" stroke-width=".21"/>
<path d="M14.9 93.6v5.1M42.9 93.6v5.1M70.9 93.6v5.1M142.1 88.5h7.7M142.1 91.1h7.7M246.4 108.9v5.1" fill="none" stroke="#000080" stroke-width=".25"/>
<circle cx="246.4" cy="111.4" r=".51" fill="#000080"/>
<circle cx="246.4" cy="111.4" r=".51" fill="none" stroke="#000080" stroke-width=".21"/>
<circle cx="246.4" cy="114" r=".51" fill="#000080"/>
<circle cx="246.4" cy="114" r=".51" fill="none" stroke="#000080" stroke-width=".21"/>
<path d="M187.9 75.8h2.6M187.9 78.3h2.6M98.9 93.6v5.1M144.7 98.7h5.1M187.9 80.9h2.6M187.9 83.4h2.6M144.7 101.2h5.1M144.7 103.8h5.1M144.7 106.3h5.1M78.5 126.7v12.7" fill="none" stroke="#000080" stroke-width=".25"/>
<circle cx="78.5" cy="129.2" r=".51" fill="#000080"/>
<circle cx="78.5" cy="129.2" r=".51" fill="none" stroke="#000080" stroke-width=".21"/>
<path d="M93.8 126.7v12.7" fill="none" stroke="#000080" stroke-width=".25"/>
<circle cx="93.8" cy="129.2" r=".51" fill="#000080"/>
<circle cx="93.8" cy="129.2" r=".51" fill="none" stroke="#000080" stroke-width=".21"/>
<g fill="none" stroke="#000080" stroke-width=".25">
<path d="M269.3 35.1h5.1M243.9 40.2v5.1M264.2 52.9h2.6M269.3 45.3h7.7v7.6M261.7 75.3v-7.1h-7.6v25.4h-7.7M142.1 93.6h7.7M142.1 96.1h7.7M208.3 86h7.6M208.3 88.5h7.6M210.8 93.6h5.1M210.8 96.1h5.1M246.4 88.5h5.1"/>
<path d="M246.4 83.4v2.6M261.7 93.6v2.5h-15.3M277 81.9h7.6M277 87h7.6M144.7 116.5h5.1M187.9 103.8h2.6M187.9 116.5h2.6M187.9 108.9h2.6M187.9 111.4h2.6M187.9 114h2.6M187.9 106.3h2.6M210.8 101.2h5.1"/>
<path d="M210.8 103.8h5.1M277 116.5h5M149.8 124.1h-2.6v2.6M277 121.6h5M72.2 148.3v3.8"/>
</g>
<circle cx="72.2" cy="152.1" r=".51" fill="#000080"/>
<circle cx="72.2" cy="152.1" r=".51" fill="none" stroke="#000080" stroke-width=".21"/>
<path d="M48 149.6v2.5h45.8v-2.5" fill="none" stroke="#000080" stroke-width=".25"/>
<circle cx="63.3" cy="152.1" r=".51" fill="#000080"/>
<circle cx="63.3" cy="152.1" r=".51" fill="none" stroke="#000080" stroke-width=".21"/>
<circle cx="72.2" cy="152.1" r=".51" fill="#000080"/>
<circle cx="72.2" cy="152.1" r=".51" fill="none" stroke="#000080" stroke-width=".21"/>
<circle cx="78.5" cy="152.1" r=".51" fill="#000080"/>
<circle cx="78.5" cy="152.1" r=".51" fill="none" stroke="#000080" stroke-width=".21"/>
<path d="M219.7 37.6h3.8M219.7 42.7h3.8" fill="none" stroke="#000080" stroke-width=".25"/>
<g font-size="4.1" fill="#90f">
<text x="198.1" y="26.5">Fuente Externa</text>
<text x="246.4" y="26.5">Autocalibracion</text>
<text x="65.8" y="57.1">Sensores IR</text>
<text x="154.9" y="64.7">Microcontrolador</text>
<text x="241.3" y="66">Motores</text>
</g>
<g font-size="3.2">
<text x="257.1" y="77.6">M1</text>
<text x="256.8" y="93.4">M2</text>
<text x="257.1" y="112.2">M1</text>
<text x="256.8" y="128">M2</text>
</g>
<g font-size="2.8" fill="#f00">
<text x="270.4" y="76.2">GND</text>
<text x="270.4" y="81.3">C1</text>
<text x="270.4" y="86.4">C2</text>
<text x="270.4" y="91.4">VCC</text>
<text x="270.4" y="110.8">GND</text>
<text x="270.4" y="115.9">C1</text>
<text x="270.4" y="120.9">C2</text>
<text x="270.4" y="126.1">VCC</text>
</g>
<g font-size="2.8" fill="#00f">
<text x="260.4" y="85.3">M</text>
<text x="260.4" y="119.9">M</text>
</g>
<g font-size="2.3">
<text x="37.9" y="11.7">1</text>
<text x="110.9" y="11.7">2</text>
<text x="184.1" y="11.7">3</text>
<text x="257.1" y="11.7">4</text>
<text x="3.9" y="33.3">A</text>
<text x="246.1" y="34.6">1</text>
<text x="266.3" y="34.6">2</text>
<text x="291.4" y="33.3">A</text>
<text x="211.8" y="38.4">2</text>
<text x="216.7" y="37.1">2</text>
<text x="212" y="43.5">1</text>
<text x="216.7" y="42.2">1</text>
<text x="246" y="44.7">3</text>
<text x="266.3" y="44.7">4</text>
<text x="151.8" y="77.8">2</text>
<text x="151.9" y="75.3">1</text>
<text x="156.6" y="76.5">VB</text>
<text x="176" y="76.5">PB12</text>
<text x="184.9" y="77.8">22 M2</text>
<text x="184.9" y="75.3">21 M1</text>
<text x="4" y="81.6">B</text>
<text x="151.7" y="82.9">4</text>
<text x="151.8" y="80.3">3</text>
<text x="156.6" y="79.1">PC13</text>
<text x="156.6" y="81.6">PC14</text>
<text x="176" y="81.6">PB14</text>
<text x="176.1" y="79.1">PB13</text>
<text x="184.9" y="82.9">24 M4</text>
<text x="184.9" y="80.3">23 M3</text>
<text x="291.5" y="81.6">B</text>
<text x="151.8" y="88">6</text>
<text x="151.8" y="85.4">5</text>
<text x="156.6" y="84.2">PC15</text>
<text x="156.6" y="86.7">R</text>
<text x="156.6" y="89.3">PA0</text>
<text x="176.1" y="84.2">PB15</text>
<text x="177" y="89.3">PA9</text>
<text x="177.1" y="86.7">PA8</text>
<text x="184.9" y="88">26</text>
<text x="184.9" y="85.4">25</text>
<text x="222.8" y="86.7">PWMA</text>
<text x="222.8" y="89.3">PWMB</text>
<text x="234.9" y="86.7">VCC</text>
<text x="235.9" y="89.3">VM</text>
<text x="243.4" y="85.4">2</text>
<text x="243.4" y="88">1</text>
<text x="151.8" y="90.6">7</text>
<text x="151.8" y="95.6">9</text>
<text x="151.8" y="93.1">8</text>
<text x="156.6" y="91.8">PA1</text>
<text x="156.6" y="94.4">PA2</text>
<text x="175.9" y="91.8">PA10</text>
<text x="176.1" y="94.4">PA11</text>
<text x="184.9" y="95.6">29</text>
<text x="184.9" y="93.1">28</text>
<text x="184.9" y="90.6">27</text>
<text x="216.7" y="93.1">14</text>
<text x="216.8" y="95.6">15</text>
<text x="222.8" y="94.4">AI1</text>
<text x="235.9" y="94.4">A01</text>
<text x="243.4" y="93.1">4</text>
<text x="243.4" y="95.6">5</text>
<text x="150.6" y="98.2">10</text>
<text x="150.8" y="100.7">11</text>
<text x="156.6" y="96.9">PA3</text>
<text x="156.6" y="99.4">PA4</text>
<text x="156.6" y="102">PA5</text>
<text x="175.9" y="96.9">PA12</text>
<text x="176" y="99.4">PA15</text>
<text x="177.3" y="102">PB3</text>
<text x="184.9" y="100.7">31</text>
<text x="184.9" y="98.2">30</text>
<text x="216.7" y="100.7">12</text>
<text x="222.8" y="96.9">AI2</text>
<text x="222.8" y="102">BI1</text>
<text x="235.7" y="96.9">A02</text>
<text x="236" y="102">B01</text>
<text x="243.4" y="100.7">7</text>
<text x="150.6" y="103.3">12</text>
<text x="150.7" y="105.8">13</text>
<text x="156.6" y="104.5">PA6</text>
<text x="156.6" y="107.1">PA7</text>
<text x="177.2" y="104.5">PB4</text>
<text x="177.2" y="107.1">PB5</text>
<text x="184.9" y="105.8">33 CI-B1</text>
<text x="184.9" y="103.3">32 CI-B0</text>
<text x="216.9" y="103.3">11</text>
<text x="222.8" y="104.5">BI2</text>
<text x="235.8" y="104.5">B02</text>
<text x="243.4" y="103.3">6</text>
<text x="150.6" y="108.3">14</text>
<text x="150.6" y="113.4">16</text>
<text x="150.7" y="110.9">15</text>
<text x="156.6" y="109.6">PB0</text>
<text x="156.6" y="112.1">PB1</text>
<text x="177.2" y="109.6">PB6</text>
<text x="177.2" y="112.1">PB7</text>
<text x="184.9" y="113.4">36 AI1</text>
<text x="184.9" y="110.9">35 BI2</text>
<text x="184.9" y="108.3">34 BI1</text>
<text x="216.8" y="108.3">13</text>
<text x="222.8" y="109.6">STBY</text>
<text x="234.7" y="109.6">GND</text>
<text x="234.7" y="112.1">GND</text>
<text x="243.4" y="108.3">3</text>
<text x="243.4" y="110.9">8</text>
<text x="243.4" y="113.4">9</text>
<text x="150.6" y="116">17</text>
<text x="150.6" y="118.5">18</text>
<text x="156.6" y="114.7">PB2</text>
<text x="156.6" y="117.3">PB10</text>
<text x="156.6" y="119.8">3.3V</text>
<text x="177.2" y="117.3">PB9</text>
<text x="177.2" y="114.7">PB8</text>
<text x="178.3" y="119.8">5V</text>
<text x="184.9" y="118.5">38</text>
<text x="184.9" y="116">37 AI2</text>
<text x="234.7" y="114.7">GND</text>
<text x="150.6" y="123.6">20</text>
<text x="150.6" y="121.1">19</text>
<text x="156.6" y="122.3">GND</text>
<text x="156.6" y="124.9">5V</text>
<text x="176.1" y="122.3">GND</text>
<text x="176.5" y="124.9">3.3V</text>
<text x="184.9" y="123.6">40</text>
<text x="184.9" y="121.1">39</text>
<text x="4" y="130">C</text>
<text x="291.5" y="130">C</text>
<text x="4" y="178.3">D</text>
<text x="201.9" y="178.3">Title</text>
<text x="291.4" y="178.3">D</text>
<text x="201.9" y="185.9">Size</text>
<text x="214.6" y="185.9">Number</text>
<text x="265.5" y="185.9">Revision</text>
<text x="203.2" y="189.7">A4</text>
<text x="201.9" y="193.5">Date:</text>
<text x="201.9" y="196.1">File:</text>
<text x="213.3" y="193.5">4/08/2025</text>
<text x="213.4" y="196.1">C:\Users\Andres\Downloads\Sheet2.SchDoc</text>
<text x="252.8" y="193.5">Sheet</text>
<text x="252.8" y="196.1">Drawn By:</text>
<text x="259.6" y="193.5">of</text>
<text x="37.9" y="199.9">1</text>
<text x="110.9" y="199.9">2</text>
<text x="184.1" y="199.9">3</text>
<text x="257.1" y="199.9">4</text>
</g>
<g font-size="2.3" fill="#000080">
<text x="204.4" y="34.6">J1</text>
<text x="248.7" y="32">S1</text>
<text x="204.4" y="47.3">Bornera2</text>
<text x="264.2" y="52.4">330</text>
<text x="269.1" y="50.8">R9</text>
<text x="21.5" y="67.4">R1</text>
<text x="21.5" y="69.9">100</text>
<text x="49.5" y="67.4">R2</text>
<text x="49.5" y="69.9">100</text>
<text x="77.5" y="67.4">R5</text>
<text x="77.5" y="69.9">100</text>
<text x="105.5" y="67.4">R8</text>
<text x="105.5" y="69.9">100</text>
<text x="154.9" y="70.2">U1</text>
<text x="21.5" y="80.1">D1</text>
<text x="29.5" y="82.9">C1</text>
<text x="49.5" y="80.1">D2</text>
<text x="57.5" y="82.9">C3</text>
<text x="77.5" y="80.1">D5</text>
<text x="85.5" y="82.9">C5</text>
<text x="105.5" y="80.1">D8</text>
<text x="113.5" y="82.9">C7</text>
<text x="221" y="82.9">U2</text>
<text x="40.6" y="84.3">C2</text>
<text x="68.6" y="84.3">C4</text>
<text x="96.6" y="84.3">C6</text>
<text x="124.6" y="84.3">C8</text>
<text x="22.1" y="97.3">M1</text>
<text x="50" y="97.3">M2</text>
<text x="78" y="97.3">M3</text>
<text x="106" y="97.3">M4</text>
<text x="49.5" y="113.2">D3</text>
<text x="64.8" y="113.2">D4</text>
<text x="80.1" y="113.2">D6</text>
<text x="95.3" y="113.2">D7</text>
<text x="221" y="118.5">ROB-14450</text>
<text x="154.9" y="131.2">STM32F411CEU6</text>
<text x="49.5" y="143.7">R3</text>
<text x="64.8" y="143.7">R4</text>
<text x="80.1" y="143.7">R6</text>
<text x="95.3" y="143.7">R7</text>
<text x="49.5" y="146.3">10K</text>
<text x="64.8" y="146.3">10K</text>
<text x="80.1" y="146.3">10K</text>
<text x="95.3" y="146.3">10K</text>
<text x="208.3" y="180.8">Diagrama del sistema embebido ¨Laboratorio 7¨</text>
<text x="214.6" y="188.5">Juan Diego Moreno Cardenas</text>
<text x="214.6" y="191">Sharay Valentina Galvis Prieto</text>
</g>
<g font-size="2.3" fill="#800000">
<text x="219.7" y="37.1">Bat- V</text>
<text x="244.4" y="40.2" transform="rotate(90 244.4 40.2)">Puls</text>
<text x="271.9" y="42.2">GND</text>
<text x="221.1" y="49.8">GND</text>
<text x="257.2" y="53.6">+3.3</text>
<text x="68.9" y="65.1">+3.3</text>
<text x="269.3" y="72.7">MD-1</text>
<text x="282.5" y="77.6">GND</text>
<text x="244.4" y="80.3">+3.3</text>
<text x="276.9" y="81.4">CI-A0</text>
<text x="142.1" y="88">CI-A0</text>
<text x="208.3" y="85.4">PWMA 16</text>
<text x="208.3" y="88">PWMB 10</text>
<text x="246.4" y="88">Bat- V</text>
<text x="276.9" y="86.4">CI-A1</text>
<text x="15.4" y="93.6" transform="rotate(90 15.4 93.6)">M1</text>
<text x="43.4" y="93.6" transform="rotate(90 43.4 93.6)">M2</text>
<text x="71.4" y="93.6" transform="rotate(90 71.4 93.6)">M3</text>
<text x="99.4" y="93.6" transform="rotate(90 99.4 93.6)">M4</text>
<text x="142.1" y="90.6">CI-A1</text>
<text x="142.1" y="95.6">PWMA</text>
<text x="142.1" y="93.1">PWMB</text>
<text x="210.8" y="93.1">AI1</text>
<text x="210.8" y="95.6">AI2</text>
<text x="280" y="92.8">+3.3</text>
<text x="144.7" y="98.2">N1</text>
<text x="144.7" y="100.7">N2</text>
<text x="210.8" y="100.7">BI1</text>
<text x="144.7" y="103.3">N3</text>
<text x="144.7" y="105.8">N4</text>
<text x="210.8" y="103.3">BI2</text>
<text x="99.4" y="109.6">+3.3</text>
<text x="119.3" y="110.9">GND</text>
<text x="213.9" y="113.4">+3.3</text>
<text x="282.5" y="112.1">GND</text>
<text x="144.7" y="116">Puls</text>
<text x="276.9" y="116">CI-B0</text>
<text x="244" y="121.1">GND</text>
<text x="276.9" y="121.1">CI-B1</text>
<text x="42.9" y="128.7">N1</text>
<text x="58.2" y="128.7">N2</text>
<text x="73.4" y="128.7">N3</text>
<text x="88.7" y="128.7">N4</text>
<text x="137.1" y="128.7">GND</text>
<text x="146" y="131.2">+5</text>
<text x="280" y="127.4">+3.3</text>
<text x="61.7" y="149.1">GND</text>
</g>
</svg>
